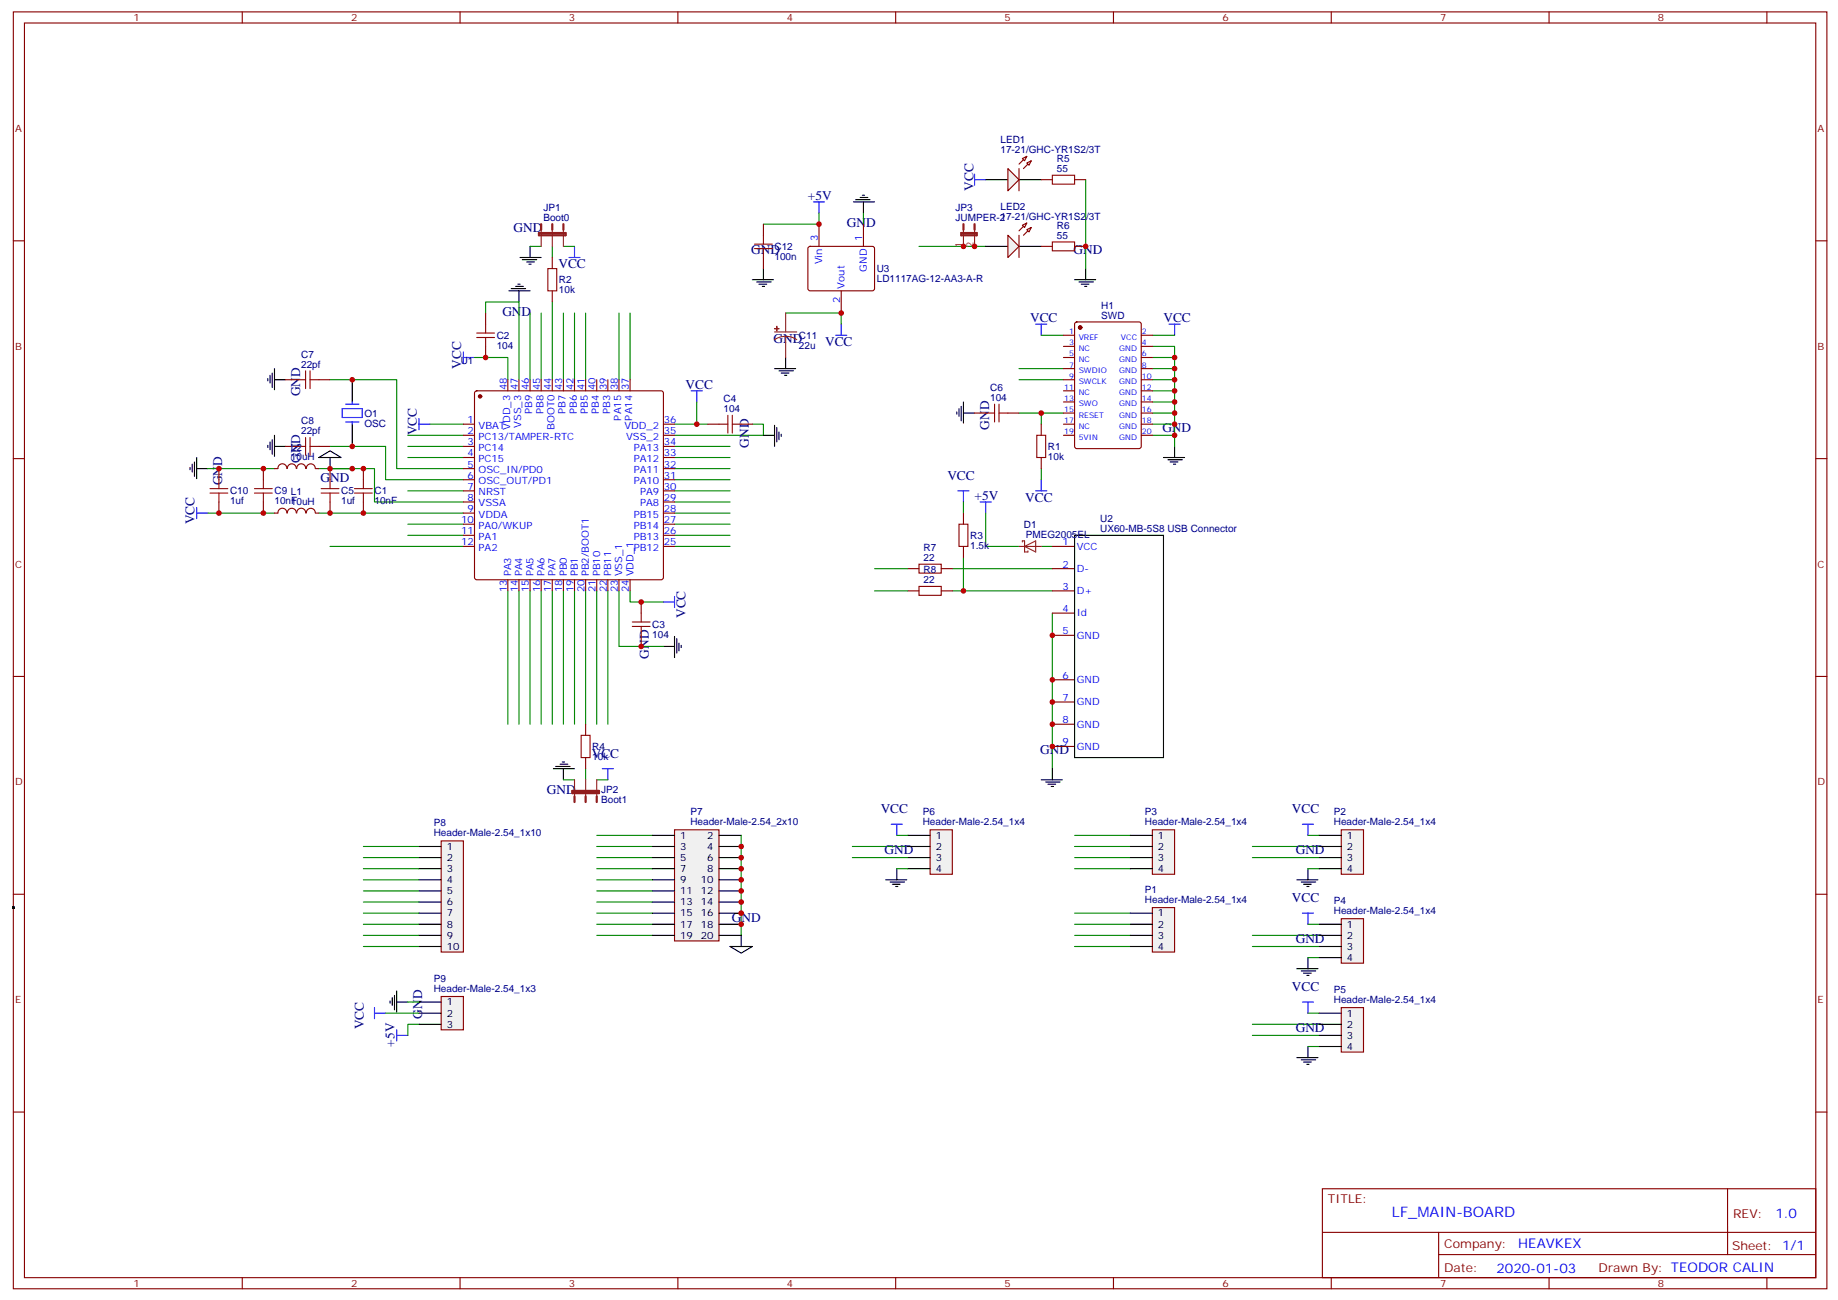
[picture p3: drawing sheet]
<svg xmlns="http://www.w3.org/2000/svg" width="583mm" height="413mm" viewBox="0 0 583 413" stroke-linecap="round" stroke-linejoin="round" font-family="sans-serif">
<g fill="none" stroke="#870000" stroke-width=".35">
<path d="M4.2 3.8h575.8v405.3h-575.8zM7.8 7.3h568.6v398.3h-568.6zM76.9 3.8v3.5M146 3.8v3.5M215.2 3.8v3.5M284.3 3.8v3.5M353.5 3.8v3.5M422.6 3.8v3.5M491.8 3.8v3.5M560.9 3.8v3.5M4.2 76.4h3.6M576.4 76.4h3.6"/>
<path d="M154.2 99.4v3.5M175.3 81.7v3.6M175.3 92.3v3.5M154.2 110v3.5M337.6 106.4h3.5M337.6 110h3.5M337.6 113.5h3.5M337.6 117h3.5M341.4 102.4l.4-.2h19.8l.6 .4 .1 39.1-.5 .7h-20l-.6-.4-.1-39.1zM362.3 106.4h3.5M362.3 110h3.5M362.3 113.5h3.5"/>
<path d="M362.3 117h3.5M90.7 120.5h3.5M101.2 120.5h3.6M147.1 134.7h3.5M147.1 138.2h3.5M150.9 124.3l.4-.2h58.6l.5 .2 .2 .5v58.5l-.2 .5-.5 .2h-58.6l-.5-.2-.2-.5v-58.5zM161.2 120.5v3.6M164.7 120.5v3.6M168.3 120.5v3.6M171.8 120.5v3.6M175.3 120.5v3.6M178.9 120.5v3.6"/>
<path d="M182.4 120.5v3.6M185.9 120.5v3.6M189.4 120.5v3.6M193 120.5v3.6M196.5 120.5v3.6M200 120.5v3.6M210.6 134.7h3.5M210.6 138.2h3.5M224.7 134.7h3.5M235.3 134.7h3.5M309.4 131.1h3.5M320 131.1h3.5"/>
<path d="M330.6 134.7v3.5M337.6 134.7h3.5M337.6 138.2h3.5M337.6 131.1h3.5M337.6 120.5h3.5M337.6 124.1h3.5M337.6 127.6h3.5M362.3 134.7h3.5M362.3 138.2h3.5M362.3 131.1h3.5M362.3 120.5h3.5M362.3 124.1h3.5"/>
<path d="M362.3 127.6h3.5M4.2 145.6h3.6M90.7 141.7h3.5M101.2 141.7h3.6M104.8 148.8v3.5M104.8 159.3v3.6M115.4 148.8v3.5M115.4 159.3v3.6M147.1 141.7h3.5M147.1 145.2h3.5M147.1 148.8h3.5M147.1 152.3h3.5"/>
<path d="M147.1 155.8h3.5M147.1 159.3h3.5M210.6 141.7h3.5M210.6 145.2h3.5M210.6 148.8h3.5M210.6 152.3h3.5M210.6 155.8h3.5M210.6 159.3h3.5M330.6 145.2v3.6M576.4 145.6h3.6M147.1 162.9h3.5M147.1 166.4h3.5"/>
<path d="M147.1 169.9h3.5M147.1 173.5h3.5M210.6 162.9h3.5M210.6 166.4h3.5M210.6 169.9h3.5M210.6 173.5h3.5M334.1 173.5h7M161.2 184v3.6M164.7 184v3.6M168.3 184v3.6M171.8 184v3.6M175.3 184v3.6"/>
<path d="M178.9 184v3.6M182.4 184v3.6M185.9 184v3.6M189.4 184v3.6M193 184v3.6M196.5 184v3.6M200 184v3.6M203.6 191.1v3.5M334.1 180.5h7M334.1 187.6h7M334.1 194.6h7M4.2 214.7h3.6"/>
<path d="M203.6 201.7v3.5M334.1 201.7h7M334.1 215.8h7M576.4 214.7h3.6M334.1 222.8h7M334.1 229.9h7M334.1 237h7M4.2 283.9h3.6M576.4 283.9h3.6M4.2 353h3.6M576.4 353h3.6M419.8 377.4h156.6v28.2h-156.6z"/>
<path d="M548.4 377.4v20.9M419.8 391.2h156.5M456.7 398.3h119.6M456.7 391.2v14.1M76.9 405.6v3.5M146 405.6v3.5M215.2 405.6v3.5M284.3 405.6v3.5M353.5 405.6v3.5M422.6 405.6v3.5M491.8 405.6v3.5M560.9 405.6v3.5"/>
</g>
<g fill="none" stroke="#00f" stroke-width=".35">
<path d="M309.4 57h3.5M309.4 55.3v3.5M182.4 78.2v3.5M258.2 64.1h3.6M260 64.1v3.5M180.6 81.7h3.5M147.1 113.5h3.5M147.1 111.7v3.6M265.3 106.4h3.5M267.1 102.9v3.5M328.8 102.9h3.5M330.6 102.9v3.5"/>
<path d="M371.1 102.9h3.5M372.9 102.9v3.5M108.7 129.7h6.3v2.8h-6.3zM109.7 128.3h4.2M109.7 133.9h4.2M111.8 127.6v.7M111.8 133.9v.8M133 134.7h3.5M133 132.9v3.5M219.4 124.1h3.6M221.2 124.1v3.5M304.1 155.8h3.5"/>
<path d="M305.9 155.8v3.5M311.1 159.3h3.6M312.9 159.3v3.6M328.8 155.8h3.5M330.6 152.3v3.5M62.4 162.9h3.6M62.4 161.1v3.5M210.6 191.1h3.5M214.1 189.3v3.6M191.2 244h3.5M193 244v3.5M282.9 261.7h3.6"/>
<path d="M284.7 261.7v3.5M413.5 261.7h3.5M415.2 261.7v3.5M413.5 289.9h3.5M415.2 289.9v3.5M118.9 319.9v3.5M413.5 318.1h3.5M415.2 318.1v3.5M118.9 321.6h3.5M125.9 328.7h3.6M125.9 326.9v3.5"/>
</g>
<g fill="none" stroke="#008700" stroke-width=".35">
<path d="M344.7 57v28.3M168.3 78.2h3.5M175.3 78.2v3.5M178.9 78.2h3.5M260 67.6v3.6h-17.6M274.1 67.6v3.6M291.7 78.2h21.2M154.2 99.4v-3.6h10.5v24.7M168.3 99.4v21.1M171.8 99.4v21.1M175.3 95.8v24.7M178.9 99.4v21.1"/>
<path d="M182.4 99.4v21.1M185.9 99.4v21.1M196.5 99.4v21.1M200 99.4v21.1M249.4 99.4h17.7v3.5M150.6 113.5h10.6v7M323.5 117h14.1M330.6 106.4h7M365.8 110h7.1v31.7M365.8 117h7.1M365.8 106.4h7.1M365.8 113.5h7.1"/>
<path d="M104.8 120.5h21.1v28.3h21.2M129.5 138.2h17.6M136.5 134.7h10.6M221.2 127.6v7.1h-7.1M221.2 134.7h3.5M238.8 134.7h3.6v3.5h-28.3M323.5 131.1h14.1M323.5 120.5h14.1M330.6 131.1v3.6M365.8 134.7h7.1M365.8 120.5h7.1M365.8 124.1h7.1"/>
<path d="M365.8 127.6h7.1M365.8 131.1h7.1M365.8 138.2h7.1M66 148.8h21.1M101.2 148.8h10.6M104.8 141.7h17.6v10.6h24.7M104.8 148.8h14.1v10.5h28.2M129.5 145.2h17.6M129.5 141.7h17.6M129.5 155.8h17.6M214.1 141.7h17.7M214.1 155.8h17.7"/>
<path d="M214.1 152.3h17.7M214.1 145.2h17.7M214.1 148.8h17.7M214.1 159.3h17.7M305.9 159.3v3.6M330.6 148.8v3.5M66 162.9h21.1M101.2 162.9h45.9M104.8 173.5h42.3M129.5 166.4h17.6M129.5 169.9h17.6M214.1 166.4h17.7"/>
<path d="M214.1 169.9h17.7M214.1 173.5h17.7M214.1 162.9h17.7M305.9 177v10.6M312.9 162.9v10.6h10.6M330.6 173.5h3.5M161.2 187.6v42.3M164.7 187.6v42.3M168.3 187.6v42.3M171.8 187.6v42.3M175.3 187.6v42.3M178.9 187.6v42.3"/>
<path d="M182.4 187.6v42.3M185.9 187.6v42.3M189.4 187.6v42.3M193 187.6v42.3M196.5 187.6v17.6h14.1M200 187.6v3.5h10.6M277.6 180.5h10.6M277.6 187.6h10.6M302.3 180.5h31.8M302.3 187.6h31.8M334.1 194.6v49.4M178.9 247.5h3.5"/>
<path d="M185.9 244v3.5M189.4 247.5h3.6M115.4 275.8h17.6M115.4 268.7h17.6M115.4 272.2h17.6M115.4 279.3h17.6M189.4 268.7h17.7M189.4 265.2h17.7M189.4 275.8h17.7M189.4 272.2h17.7M189.4 279.3h17.7M235.3 265.2v31.7"/>
<path d="M270.6 268.7h17.6M270.6 272.2h17.6M284.7 265.2h3.5M284.7 275.8h3.5M341.1 268.7h17.7M341.1 265.2h17.7M341.1 275.8h17.7M341.1 272.2h17.7M397.6 268.7h21.1M397.6 272.2h21.1M415.2 265.2h3.5M415.2 275.8h3.5"/>
<path d="M115.4 296.9h17.6M115.4 293.4h17.6M115.4 289.9h17.6M115.4 282.8h17.6M115.4 286.3h17.6M189.4 296.9h17.7M189.4 293.4h17.7M189.4 289.9h17.7M189.4 282.8h17.7M189.4 286.3h17.7M341.1 296.9h17.7M341.1 293.4h17.7"/>
<path d="M341.1 289.9h17.7M397.6 296.9h21.1M415.2 293.4h3.5M115.4 300.5h17.6M129.5 318.1h3.5M341.1 300.5h17.7M397.6 300.5h21.1M415.2 304h3.5M122.4 321.6h10.6M133 325.2h-3.5v3.5M397.6 325.2h21.1M397.6 328.7h21.1"/>
<path d="M415.2 332.2h3.5M415.2 321.6h3.5"/>
</g>
<g fill="none" stroke="#000" stroke-width=".35">
<path d="M168.3 78.2v3.5M270.9 64.1h6.7M271.6 63.4h4.6M273 62.7h2.5M273.8 62h.7M274.1 64.1v3.5M161.6 92.3h6.7M162.3 91.6h4.6M163.7 90.9h2.5M164.4 90.2h.7M164.7 92.3v3.5M165.1 81.7h6.7"/>
<path d="M165.8 82.4h4.6M167.2 83.1h2.5M167.9 83.9h.7M238.8 88.8h6.7M240.2 89.5h4.6M240.9 90.2h2.5M242 90.9h.7M242.4 85.3v3.5M341.1 88.8h6.7M342.5 89.5h4.6M343.3 90.2h2.4M344.3 90.9h.7"/>
<path d="M344.7 85.3v3.5M85.7 119.1v2.5M86.4 118.4v4.6M87.1 117v6.7M245.9 117h6.7M247.3 117.7h4.6M248 118.4h2.5M249.1 119.1h.7M249.4 113.5v3.5M85 120.2v.7M86.4 139.6v4.6M87.1 120.5h3.6"/>
<path d="M87.1 138.2v6.7M111.8 120.5v7.1M111.8 134.7v7M242.4 138.2h3.5M245.9 135v6.7M246.6 135.7v4.6M247.3 137.1v2.5M248 137.8v.7M303.7 130.8v.7M304.4 129.7v2.5M305.2 129v4.6M305.9 131.1h3.5"/>
<path d="M305.9 127.6v6.7M60.3 148.4v.7M61 147.4v2.4M61.7 146.6v4.6M62.4 148.8h3.6M62.4 145.2v6.7M85 141.4v.7M85.7 140.3v2.5M87.1 141.7h3.6M101.2 145.2l3.6-2.1 3.5 2.1zM104.8 145.2v3.6M369.4 145.2h6.7"/>
<path d="M370.8 145.9h4.6M371.5 146.6h2.4M372.5 147.4h.7M372.9 141.7v3.5M341.1 169.9h28.3v70.6h-28.3zM210.6 205.2h3.5M214.1 202v6.7M214.8 202.7v4.6M215.5 204.2v2.4M216.3 204.9v.7M175.7 244h6.7M176.4 243.3h4.6"/>
<path d="M177.8 242.6h2.5M178.5 241.9h.7M178.9 244v3.5M330.6 247.5h6.7M332 248.2h4.5M332.7 249h2.4M333.7 249.7h.7M334.1 244v3.5M281.2 279.3h6.7M282.6 280h4.6M284.7 275.8v3.5M411.7 279.3h6.7"/>
<path d="M413.1 280h4.6M415.2 275.8v3.5M235.3 296.9v3.6M283.3 280.7h2.5M284.3 281.4h.7M413.8 280.7h2.5M414.9 281.4h.7M123.8 317.7v.8M124.5 316.7v2.5M125.2 316v4.6M125.9 318.1h3.6M125.9 314.6v6.7"/>
<path d="M231.8 300.5h7l-3.5 2.1zM411.7 307.5h6.7M413.1 308.2h4.6M413.8 308.9h2.5M414.9 309.6h.7M415.2 304v3.5M411.7 335.7h6.7M413.1 336.4h4.6M413.8 337.1h2.5M414.9 337.9h.7M415.2 332.2v3.5"/>
</g>
<g fill="#870000" stroke="#870000" stroke-width=".35">
<circle cx="152.4" cy="125.8" r=".53"/>
<circle cx="342.9" cy="104" r=".53"/>
</g>
<g fill="none" stroke="#a10000" stroke-width=".35">
<path d="M173.9 85.3h2.8v7h-2.8zM97 117.7v5.7M98.4 117.7v5.7M151.3 107.1h5.7M151.3 105.7h5.7M154.2 102.9v2.8M154.2 107.1v2.9M94.2 120.5h2.8M97 138.9v5.6M98.4 120.5h2.8M98.4 138.9v5.6M228.2 134.7h2.9"/>
<path d="M231.1 131.8v5.7M232.5 134.7h2.8M232.5 131.8v5.7M312.9 131.1h2.8M315.7 128.3v5.6M317.1 128.3v5.6M317.1 131.1h2.9M329.1 138.2h2.9v7h-2.9zM94.2 141.7h2.8M98.4 141.7h2.8M102 156.5h5.6M102 155.1h5.6"/>
<path d="M104.8 152.3v2.8M104.8 156.5v2.8M112.5 156.5h5.7M112.5 155.1h5.7M115.4 152.3v2.8M115.4 156.5v2.8M200.7 198.9h5.7M200.7 197.4h5.7M203.6 194.6v2.8M203.6 198.9v2.8"/>
</g>
<path d="M365.8 288.1h7.1v14.1h-7.1z" fill="#f0f0f0" stroke="#870000" stroke-width=".35"/>
<path d="M358.8 289.9h7M358.8 293.4h7M358.8 296.9h7M358.8 300.5h7" fill="none" stroke="#000" stroke-width=".35"/>
<path d="M425.8 263.4h7.1v14.1h-7.1z" fill="#f0f0f0" stroke="#870000" stroke-width=".35"/>
<path d="M418.7 265.2h7.1M418.7 268.7h7.1M418.7 272.2h7.1M418.7 275.8h7.1" fill="none" stroke="#000" stroke-width=".35"/>
<path d="M365.8 263.4h7.1v14.1h-7.1z" fill="#f0f0f0" stroke="#870000" stroke-width=".35"/>
<path d="M358.8 265.2h7M358.8 268.7h7M358.8 272.2h7M358.8 275.8h7" fill="none" stroke="#000" stroke-width=".35"/>
<path d="M425.8 291.6h7.1v14.2h-7.1z" fill="#f0f0f0" stroke="#870000" stroke-width=".35"/>
<path d="M418.7 293.4h7.1M418.7 296.9h7.1M418.7 300.5h7.1M418.7 304h7.1" fill="none" stroke="#000" stroke-width=".35"/>
<path d="M425.8 319.9h7.1v14.1h-7.1z" fill="#f0f0f0" stroke="#870000" stroke-width=".35"/>
<path d="M418.7 321.6h7.1M418.7 325.2h7.1M418.7 328.7h7.1M418.7 332.2h7.1" fill="none" stroke="#000" stroke-width=".35"/>
<path d="M295.3 263.4h7v14.1h-7z" fill="#f0f0f0" stroke="#870000" stroke-width=".35"/>
<path d="M288.2 265.2h7.1M288.2 268.7h7.1M288.2 272.2h7.1M288.2 275.8h7.1" fill="none" stroke="#000" stroke-width=".35"/>
<path d="M304.4 166.4h2.9v7.1h-2.9z" fill="none" stroke="#a10000" stroke-width=".35"/>
<path d="M305.9 162.9v3.5M305.9 173.5v3.5" fill="none" stroke="#870000" stroke-width=".35"/>
<path d="M214.1 263.4h14.1v35.3h-14.1z" fill="#f0f0f0" stroke="#870000" stroke-width=".35"/>
<g fill="none" stroke="#000" stroke-width=".35">
<path d="M207.1 265.2h7M207.1 268.7h7M207.1 272.2h7M207.1 275.8h7M207.1 279.3h7M228.2 265.2h7.1M228.2 268.7h7.1M228.2 272.2h7.1M228.2 275.8h7.1M228.2 279.3h7.1M207.1 282.8h7M207.1 286.3h7"/>
<path d="M207.1 289.9h7M207.1 293.4h7M207.1 296.9h7M228.2 282.8h7.1M228.2 286.3h7.1M228.2 289.9h7.1M228.2 293.4h7.1M228.2 296.9h7.1"/>
</g>
<g fill="none" stroke="#870000" stroke-width=".35">
<path d="M69.5 148.8v3.5M69.5 159.3v3.6M83.6 148.8v3.5M83.6 159.3v3.6M87.1 148.8h1.1M88.2 148.7a1.41 1.41 0 0 1 1.4-1.5 1.41 1.41 0 0 1 1.4 1.5M91.2 148.7a1.41 1.41 0 0 1 1.4-1.5 1.41 1.41 0 0 1 1.4 1.5M94.2 148.7a1.41 1.41 0 0 1 1.4-1.5 1.41 1.41 0 0 1 1.4 1.5M97.3 148.7a1.41 1.41 0 0 1 1.4-1.5 1.41 1.41 0 0 1 1.4 1.5M100.2 148.8h1M87.1 162.9h1.1M88.2 162.9a1.41 1.41 0 0 1 1.4-1.6 1.41 1.41 0 0 1 1.4 1.6"/>
<path d="M91.2 162.9a1.41 1.41 0 0 1 1.4-1.5 1.41 1.41 0 0 1 1.4 1.5M94.2 162.9a1.41 1.41 0 0 1 1.4-1.6 1.41 1.41 0 0 1 1.4 1.6M97.3 162.9a1.41 1.41 0 0 1 1.4-1.5 1.41 1.41 0 0 1 1.4 1.5M100.2 162.9h1M185.9 229.9v3.5M185.9 240.5v3.5"/>
</g>
<path d="M66.7 156.5h5.6M66.7 155.1h5.6M69.5 152.3v2.8M69.5 156.5v2.8M80.8 156.5h5.6M80.8 155.1h5.6M83.6 152.3v2.8M83.6 156.5v2.8M184.5 233.4h2.8v7.1h-2.8z" fill="none" stroke="#a10000" stroke-width=".35"/>
<path d="M171.8 72.9v5.3M175.3 72.9v5.3M178.9 72.9v5.3M182.4 247.5v5.3M185.9 247.5v5.3M189.4 247.5v5.3" fill="none" stroke="#8c2424" stroke-width=".35"/>
<path d="M171.1 74h8.5v.7h-8.5zM171.8 71.2v1.7M175.3 71.2v1.7M178.9 71.2v1.7M181.7 251.1h8.4v.7h-8.4zM182.4 252.8v1.8M185.9 252.8v1.8M189.4 252.8v1.8" fill="none" stroke="#8c2424" stroke-width=".71"/>
<path d="M140.1 266.9h7v35.3h-7z" fill="#f0f0f0" stroke="#870000" stroke-width=".35"/>
<path d="M133 268.7h7.1M133 272.2h7.1M133 275.8h7.1M133 279.3h7.1M133 282.8h7.1M133 286.3h7.1M133 289.9h7.1M133 293.4h7.1M133 296.9h7.1M133 300.5h7.1" fill="none" stroke="#000" stroke-width=".35"/>
<path d="M140.1 316.3h7v10.6h-7z" fill="#f0f0f0" stroke="#870000" stroke-width=".35"/>
<path d="M312.9 57h7.1M323.5 57h7.1M133 318.1h7.1M133 325.2h7.1M133 321.6h7.1" fill="none" stroke="#000" stroke-width=".35"/>
<path d="M249.4 99.4v6M245.9 105.4h7M249.4 106.8l1.9 .2 1.6 .8M249.4 106.8l-1.8 .2-1.7 .8M249.4 106.8v6.7M323.5 173.5h7.1M324.6 172v-.3h.7v3.5h1v-.3M325.3 173.5l3.5-1.8v3.5z" fill="none" stroke="#8c2424" stroke-width=".35"/>
<path d="M242.4 71.2v3.5M256.7 78.4l.5-.2 20 .1 .4 .6v13l-.7 .4h-20l-.4-.7v-12.7zM260 71.2v7M274.1 71.2v7M242.4 81.7v3.6M267.1 92.3v7.1" fill="none" stroke="#870000" stroke-width=".35"/>
<g fill="#8c2424" stroke="#8c2424" stroke-width=".35">
<path d="M245.9 104.3l1.4 .1z"/>
<path d="M246.6 103.6v1.4z"/>
</g>
<path d="M239.5 78.9h5.7M239.5 77.5h5.7M242.4 74.7v2.8M242.4 78.9v2.8" fill="none" stroke="#a10000" stroke-width=".35"/>
<path d="M320 53.5l3.5 3.5-3.5 3.6z" fill="#f0f0f0" stroke="#870000" stroke-width=".35"/>
<path d="M326 49.6l-2.5 2.5M327.4 51l-2.5 2.5" fill="none" stroke="#870000" stroke-width=".35"/>
<g fill="#f0f0f0" stroke="#870000" stroke-width=".35">
<path d="M326 51.8l1.4-.8-.7 1.5z"/>
<path d="M324.6 50.3l1.4-.7-.7 1.4z"/>
</g>
<path d="M323.5 53.5v7.1" fill="none" stroke="#870000" stroke-width=".35"/>
<path d="M312.9 78.2h7.1M323.5 78.2h7.1" fill="none" stroke="#000" stroke-width=".35"/>
<path d="M320 74.7l3.5 3.5-3.5 3.5z" fill="#f0f0f0" stroke="#870000" stroke-width=".35"/>
<path d="M326 70.8l-2.5 2.5M327.4 72.2l-2.5 2.5" fill="none" stroke="#870000" stroke-width=".35"/>
<g fill="#f0f0f0" stroke="#870000" stroke-width=".35">
<path d="M326 72.9l1.4-.7-.7 1.4z"/>
<path d="M324.6 71.5l1.4-.7-.7 1.4z"/>
</g>
<path d="M330.6 57h3.5M341.1 57h3.6M323.5 74.7v7M330.6 78.2h3.5M341.1 78.2h3.6M288.2 180.5h3.5M288.2 187.6h3.5M298.8 180.5h3.5M298.8 187.6h3.5" fill="none" stroke="#870000" stroke-width=".35"/>
<path d="M334.1 55.6h7v2.9h-7zM334.1 76.8h7v2.8h-7zM291.7 179.1h7.1v2.8h-7.1zM291.7 186.2h7.1v2.8h-7.1z" fill="none" stroke="#a10000" stroke-width=".35"/>
<path d="M305.9 72.9v5.3M309.4 72.9v5.3" fill="none" stroke="#8c2424" stroke-width=".35"/>
<path d="M305.2 74h4.9v.7h-4.9zM305.9 71.2v1.7M309.4 71.2v1.7" fill="none" stroke="#8c2424" stroke-width=".71"/>
<g fill="#c00">
<circle cx="115.4" cy="162.9" r=".88"/>
<circle cx="115.4" cy="148.8" r=".88"/>
<circle cx="154.2" cy="113.5" r=".88"/>
<circle cx="203.6" cy="205.2" r=".88"/>
<circle cx="203.6" cy="191.1" r=".88"/>
<circle cx="221.2" cy="134.7" r=".88"/>
<circle cx="104.8" cy="162.9" r=".88"/>
<circle cx="104.8" cy="148.8" r=".88"/>
<circle cx="330.6" cy="131.1" r=".88"/>
<circle cx="372.9" cy="113.5" r=".88"/>
<circle cx="372.9" cy="117" r=".88"/>
<circle cx="372.9" cy="120.5" r=".88"/>
<circle cx="372.9" cy="124.1" r=".88"/>
<circle cx="372.9" cy="127.6" r=".88"/>
<circle cx="372.9" cy="131.1" r=".88"/>
<circle cx="372.9" cy="134.7" r=".88"/>
<circle cx="372.9" cy="138.2" r=".88"/>
<circle cx="111.8" cy="120.5" r=".88"/>
<circle cx="111.8" cy="141.7" r=".88"/>
<circle cx="334.1" cy="201.7" r=".88"/>
<circle cx="334.1" cy="215.8" r=".88"/>
<circle cx="334.1" cy="222.8" r=".88"/>
<circle cx="334.1" cy="229.9" r=".88"/>
<circle cx="334.1" cy="237" r=".88"/>
<circle cx="235.3" cy="268.7" r=".88"/>
<circle cx="235.3" cy="272.2" r=".88"/>
<circle cx="235.3" cy="275.8" r=".88"/>
<circle cx="235.3" cy="279.3" r=".88"/>
<circle cx="235.3" cy="282.8" r=".88"/>
<circle cx="235.3" cy="286.3" r=".88"/>
<circle cx="235.3" cy="289.9" r=".88"/>
<circle cx="235.3" cy="293.4" r=".88"/>
<circle cx="111.8" cy="148.8" r=".88"/>
<circle cx="83.6" cy="162.9" r=".88"/>
<circle cx="69.5" cy="162.9" r=".88"/>
<circle cx="83.6" cy="148.8" r=".88"/>
<circle cx="69.5" cy="148.8" r=".88"/>
<circle cx="267.1" cy="99.4" r=".88"/>
<circle cx="260" cy="71.2" r=".88"/>
<circle cx="344.7" cy="78.2" r=".88"/>
<circle cx="305.9" cy="78.2" r=".88"/>
<circle cx="309.4" cy="78.2" r=".88"/>
<circle cx="305.9" cy="187.6" r=".88"/>
</g>
<circle cx="4.2" cy="288.1" r=".35" fill="#000"/>
<text font-size="4.6" fill="#00f" x="441.9" y="386.4">LF_MAIN-BOARD</text>
<g font-size="4.2" fill="#000080">
<text x="256.5" y="63.4">+5V</text>
<text x="309" y="60.6" transform="rotate(-90 309 60.6)">VCC</text>
<text x="163" y="73.6">GND</text>
<text x="268.8" y="72.2">GND</text>
<text x="238.5" y="80.7">GND</text>
<text x="340.8" y="80.7">GND</text>
<text x="177.3" y="85.1">VCC</text>
<text x="159.5" y="100.4">GND</text>
<text x="327" y="102.2">VCC</text>
<text x="369.4" y="102.2">VCC</text>
<text x="245.5" y="108.9">GND</text>
<text x="261.9" y="110">VCC</text>
<text x="146.4" y="117" transform="rotate(-90 146.4 117)">VCC</text>
<text x="95.2" y="125.8" transform="rotate(-90 95.2 125.8)">GND</text>
<text x="217.7" y="123.4">VCC</text>
<text x="314" y="136.4" transform="rotate(-90 314 136.4)">GND</text>
<text x="369" y="137.1">GND</text>
<text x="132.3" y="138.2" transform="rotate(-90 132.3 138.2)">VCC</text>
<text x="237.8" y="142.1" transform="rotate(-90 237.8 142.1)">GND</text>
<text x="95.2" y="147" transform="rotate(-90 95.2 147)">GND</text>
<text x="70.6" y="154" transform="rotate(-90 70.6 154)">GND</text>
<text x="101.8" y="153">GND</text>
<text x="300.8" y="152.3">VCC</text>
<text x="309.4" y="158.6">+5V</text>
<text x="325.4" y="159.3">VCC</text>
<text x="61.7" y="166.4" transform="rotate(-90 61.7 166.4)">VCC</text>
<text x="217.6" y="196.2" transform="rotate(-90 217.6 196.2)">VCC</text>
<text x="206" y="209.1" transform="rotate(-90 206 209.1)">GND</text>
<text x="330.2" y="239.4">GND</text>
<text x="187.9" y="240.7">VCC</text>
<text x="173.6" y="252.1">GND</text>
<text x="279.6" y="258.1">VCC</text>
<text x="410.1" y="258.1">VCC</text>
<text x="280.8" y="271.2">GND</text>
<text x="411.3" y="271.2">GND</text>
<text x="410.1" y="286.4">VCC</text>
<text x="232.3" y="292.7">GND</text>
<text x="411.3" y="299.4">GND</text>
<text x="410.1" y="314.6">VCC</text>
<text x="134.1" y="323.4" transform="rotate(-90 134.1 323.4)">GND</text>
<text x="115.6" y="326.7" transform="rotate(-90 115.6 326.7)">VCC</text>
<text x="411.3" y="327.6">GND</text>
<text x="125.2" y="332.2" transform="rotate(-90 125.2 332.2)">+5V</text>
</g>
<g font-size="4.2" fill="#00f">
<text x="563.6" y="386.6">1.0</text>
<text x="482" y="396.2">HEAVKEX</text>
<text x="475.1" y="404">2020-01-03</text>
</g>
<g font-size="3.9" fill="#800">
<text x="421.6" y="382">TITLE:</text>
<text x="550.2" y="386.6">REV:</text>
<text x="458.5" y="396.2">Company:</text>
<text x="549.8" y="396.8">Sheet: 1/1</text>
<text x="458.5" y="403.8">Date:</text>
<text x="507.5" y="403.9">Drawn By: TEODOR CALIN</text>
</g>
<g font-size="3.2" fill="#800">
<text x="42.3" y="6.8">1</text>
<text x="111.5" y="6.8">2</text>
<text x="180.6" y="6.8">3</text>
<text x="249.8" y="6.8">4</text>
<text x="318.9" y="6.8">5</text>
<text x="388.1" y="6.8">6</text>
<text x="457.2" y="6.8">7</text>
<text x="526.3" y="6.8">8</text>
<text x="4.8" y="41.9">A</text>
<text x="577" y="41.9">A</text>
<text x="4.8" y="111">B</text>
<text x="577" y="111">B</text>
<text x="4.8" y="180.2">C</text>
<text x="577" y="180.2">C</text>
<text x="4.8" y="249.3">D</text>
<text x="577" y="249.3">D</text>
<text x="4.8" y="318.5">E</text>
<text x="577" y="318.5">E</text>
<text x="42.3" y="408.6">1</text>
<text x="111.5" y="408.6">2</text>
<text x="180.6" y="408.6">3</text>
<text x="249.8" y="408.6">4</text>
<text x="318.9" y="408.6">5</text>
<text x="388.1" y="408.6">6</text>
<text x="457.2" y="408.6">7</text>
<text x="526.3" y="408.6">8</text>
</g>
<g font-size="3.2" fill="#000080">
<text x="317.6" y="45.5">LED1</text>
<text x="317.6" y="48.6">17-21/GHC-YR1S2/3T</text>
<text x="335.5" y="51.4">R5</text>
<text x="335.5" y="54.6">55</text>
<text x="172.5" y="70.1">Boot0</text>
<text x="172.5" y="67">JP1</text>
<text x="303.3" y="70.1">JUMPER-2</text>
<text x="303.3" y="67">JP3</text>
<text x="317.6" y="69.7">17-21/GHC-YR1S2/3T</text>
<text x="317.6" y="66.6">LED2</text>
<text x="335.5" y="75.7">55</text>
<text x="335.5" y="72.6">R6</text>
<text x="245.9" y="82.5">100n</text>
<text x="245.9" y="79.4">C12</text>
<text x="177.4" y="89.9">R2</text>
<text x="278.3" y="89.5">LD1117AG-12-AA3-A-R</text>
<text x="278.3" y="86.4">U3</text>
<text x="177.4" y="93.1">10k</text>
<text x="349.6" y="101.1">SWD</text>
<text x="349.6" y="98">H1</text>
<text x="157.7" y="107.6">C2</text>
<text x="253.6" y="107.6">C11</text>
<text x="95.6" y="113.5">C7</text>
<text x="157.7" y="110.7">104</text>
<text x="253.6" y="110.7">22u</text>
<text x="95.6" y="116.7">22pf</text>
<text x="146.3" y="115.5">U1</text>
<text x="314.3" y="124.1">C6</text>
<text x="229.7" y="130.8">104</text>
<text x="229.7" y="127.6">C4</text>
<text x="314.3" y="127.2">104</text>
<text x="95.6" y="137.8">22pf</text>
<text x="95.6" y="134.7">C8</text>
<text x="115.7" y="135.4">OSC</text>
<text x="115.7" y="132.3">O1</text>
<text x="92.4" y="143">L2</text>
<text x="332.7" y="142.9">R1</text>
<text x="92.4" y="146.2">10uH</text>
<text x="332.7" y="146">10k</text>
<text x="73" y="160.1">1uf</text>
<text x="73" y="157">C10</text>
<text x="87.1" y="160.1">10nF</text>
<text x="87.1" y="157">C9 L1</text>
<text x="92.4" y="160.3">10uH</text>
<text x="108.3" y="160.1">1uf</text>
<text x="108.3" y="157">C5</text>
<text x="118.9" y="160.1">10nF</text>
<text x="118.9" y="157">C1</text>
<text x="325.1" y="167.5">D1</text>
<text x="349.3" y="165.7">U2</text>
<text x="308" y="171.1">R3</text>
<text x="325.7" y="170.6">PMEG2005EL</text>
<text x="349.3" y="168.8">UX60-MB-5S8 USB Connector</text>
<text x="293.2" y="178">22</text>
<text x="293.2" y="174.9">R7</text>
<text x="308" y="174.2">1.5k</text>
<text x="293.2" y="185.1">22</text>
<text x="293.2" y="182">R8</text>
<text x="207.1" y="202.4">104</text>
<text x="207.1" y="199.3">C3</text>
<text x="188" y="238.1">R4</text>
<text x="188" y="241.2">10k</text>
<text x="190.9" y="251.9">JP2</text>
<text x="190.9" y="255">Boot1</text>
<text x="137.7" y="262.3">P8</text>
<text x="219.2" y="261.9">Header-Male-2.54_2x10</text>
<text x="219.2" y="258.8">P7</text>
<text x="292.9" y="261.9">Header-Male-2.54_1x4</text>
<text x="292.9" y="258.8">P6</text>
<text x="363.5" y="261.9">Header-Male-2.54_1x4</text>
<text x="363.5" y="258.8">P3</text>
<text x="423.4" y="261.9">Header-Male-2.54_1x4</text>
<text x="423.4" y="258.8">P2</text>
<text x="137.7" y="265.4">Header-Male-2.54_1x10</text>
<text x="363.5" y="286.6">Header-Male-2.54_1x4</text>
<text x="363.5" y="283.5">P1</text>
<text x="423.4" y="287">P4</text>
<text x="423.4" y="290.1">Header-Male-2.54_1x4</text>
<text x="137.7" y="311.7">P9</text>
<text x="137.7" y="314.8">Header-Male-2.54_1x3</text>
<text x="423.4" y="315.2">P5</text>
<text x="423.4" y="318.4">Header-Male-2.54_1x4</text>
</g>
<g font-size="3.2" fill="#00f">
<text x="259.6" y="76.4" transform="rotate(-90 259.6 76.4)">3</text>
<text x="273.8" y="76.4" transform="rotate(-90 273.8 76.4)">1</text>
<text x="261.1" y="84" transform="rotate(-90 261.1 84)">Vin</text>
<text x="275.2" y="86.2" transform="rotate(-90 275.2 86.2)">GND</text>
<text x="268.1" y="91.6" transform="rotate(-90 268.1 91.6)">Vout</text>
<text x="266.7" y="96.1" transform="rotate(-90 266.7 96.1)">2</text>
<text x="160.9" y="123.9" transform="rotate(-90 160.9 123.9)">48</text>
<text x="164.4" y="123.9" transform="rotate(-90 164.4 123.9)">47</text>
<text x="167.9" y="123.9" transform="rotate(-90 167.9 123.9)">46</text>
<text x="171.4" y="123.9" transform="rotate(-90 171.4 123.9)">45</text>
<text x="175" y="123.9" transform="rotate(-90 175 123.9)">44</text>
<text x="178.5" y="123.9" transform="rotate(-90 178.5 123.9)">43</text>
<text x="182" y="123.9" transform="rotate(-90 182 123.9)">42</text>
<text x="185.6" y="123.9" transform="rotate(-90 185.6 123.9)">41</text>
<text x="189.1" y="123.9" transform="rotate(-90 189.1 123.9)">40</text>
<text x="192.6" y="123.9" transform="rotate(-90 192.6 123.9)">39</text>
<text x="196.1" y="123.9" transform="rotate(-90 196.1 123.9)">38</text>
<text x="199.7" y="123.9" transform="rotate(-90 199.7 123.9)">37</text>
<text x="169" y="131.5" transform="rotate(-90 169 131.5)">PB9</text>
<text x="172.5" y="131.5" transform="rotate(-90 172.5 131.5)">PB8</text>
<text x="179.6" y="131.5" transform="rotate(-90 179.6 131.5)">PB7</text>
<text x="183.1" y="131.5" transform="rotate(-90 183.1 131.5)">PB6</text>
<text x="186.6" y="131.5" transform="rotate(-90 186.6 131.5)">PB5</text>
<text x="190.1" y="131.5" transform="rotate(-90 190.1 131.5)">PB4</text>
<text x="193.7" y="131.5" transform="rotate(-90 193.7 131.5)">PB3</text>
<text x="148.4" y="134.3">1</text>
<text x="148.4" y="137.8">2</text>
<text x="151.9" y="136.1">VBAT</text>
<text x="161.9" y="136.5" transform="rotate(-90 161.9 136.5)">VDD_3</text>
<text x="165.5" y="135.9" transform="rotate(-90 165.5 135.9)">VSS_3</text>
<text x="176" y="136.5" transform="rotate(-90 176 136.5)">BOOT0</text>
<text x="197.2" y="133.5" transform="rotate(-90 197.2 133.5)">PA15</text>
<text x="198.2" y="136.1">VDD_2</text>
<text x="200.7" y="133.5" transform="rotate(-90 200.7 133.5)">PA14</text>
<text x="210.8" y="137.8">35</text>
<text x="210.8" y="134.3">36</text>
<text x="148.4" y="141.4">3</text>
<text x="151.9" y="139.6">PC13/TAMPER-RTC</text>
<text x="151.9" y="143.1">PC14</text>
<text x="198.8" y="139.6">VSS_2</text>
<text x="201.2" y="143.1">PA13</text>
<text x="210.8" y="141.4">34</text>
<text x="148.4" y="144.9">4</text>
<text x="148.4" y="148.4">5</text>
<text x="151.9" y="146.6">PC15</text>
<text x="201.2" y="146.6">PA12</text>
<text x="210.8" y="148.4">32</text>
<text x="210.8" y="144.9">33</text>
<text x="148.4" y="151.9">6</text>
<text x="148.4" y="155.5">7</text>
<text x="151.9" y="150.2">OSC_IN/PD0</text>
<text x="151.9" y="153.7">OSC_OUT/PD1</text>
<text x="201.2" y="153.7">PA10</text>
<text x="201.2" y="150.2">PA11</text>
<text x="210.8" y="155.5">30</text>
<text x="210.8" y="151.9">31</text>
<text x="148.4" y="159">8</text>
<text x="151.9" y="157.2">NRST</text>
<text x="151.9" y="160.8">VSSA</text>
<text x="203.2" y="160.8">PA8</text>
<text x="203.2" y="157.2">PA9</text>
<text x="210.8" y="159">29</text>
<text x="146.4" y="166.1">10</text>
<text x="148.4" y="162.5">9</text>
<text x="151.9" y="164.3">VDDA</text>
<text x="151.9" y="167.8">PA0/WKUP</text>
<text x="201.2" y="167.8">PB14</text>
<text x="201.2" y="164.3">PB15</text>
<text x="210.8" y="166.1">27</text>
<text x="210.8" y="162.5">28</text>
<text x="146.4" y="169.6">11</text>
<text x="146.4" y="173.1">12</text>
<text x="151.9" y="171.3">PA1</text>
<text x="201.2" y="171.3">PB13</text>
<text x="210.8" y="173.1">25</text>
<text x="210.8" y="169.6">26</text>
<text x="337.4" y="173.1">1</text>
<text x="151.9" y="174.9">PA2</text>
<text x="201.2" y="174.9">PB12</text>
<text x="341.8" y="174.5">VCC</text>
<text x="162.3" y="183" transform="rotate(-90 162.3 183)">PA3</text>
<text x="165.8" y="183" transform="rotate(-90 165.8 183)">PA4</text>
<text x="169.3" y="183" transform="rotate(-90 169.3 183)">PA5</text>
<text x="172.9" y="183" transform="rotate(-90 172.9 183)">PA6</text>
<text x="176.4" y="183" transform="rotate(-90 176.4 183)">PA7</text>
<text x="179.9" y="183" transform="rotate(-90 179.9 183)">PB0</text>
<text x="183.4" y="183" transform="rotate(-90 183.4 183)">PB1</text>
<text x="187" y="183" transform="rotate(-90 187 183)">PB2/BOOT1</text>
<text x="190.5" y="183" transform="rotate(-90 190.5 183)">PB10</text>
<text x="194" y="183" transform="rotate(-90 194 183)">PB11</text>
<text x="197.6" y="183" transform="rotate(-90 197.6 183)">VSS_1</text>
<text x="201.1" y="183" transform="rotate(-90 201.1 183)">VDD_1</text>
<text x="337.4" y="180.2">2</text>
<text x="341.8" y="181.6">D-</text>
<text x="160.9" y="187.9" transform="rotate(-90 160.9 187.9)">13</text>
<text x="164.4" y="187.9" transform="rotate(-90 164.4 187.9)">14</text>
<text x="167.9" y="187.9" transform="rotate(-90 167.9 187.9)">15</text>
<text x="171.4" y="187.9" transform="rotate(-90 171.4 187.9)">16</text>
<text x="175" y="187.9" transform="rotate(-90 175 187.9)">17</text>
<text x="178.5" y="187.9" transform="rotate(-90 178.5 187.9)">18</text>
<text x="182" y="187.9" transform="rotate(-90 182 187.9)">19</text>
<text x="185.6" y="187.9" transform="rotate(-90 185.6 187.9)">20</text>
<text x="189.1" y="187.9" transform="rotate(-90 189.1 187.9)">21</text>
<text x="192.6" y="187.9" transform="rotate(-90 192.6 187.9)">22</text>
<text x="196.1" y="187.9" transform="rotate(-90 196.1 187.9)">23</text>
<text x="199.7" y="187.9" transform="rotate(-90 199.7 187.9)">24</text>
<text x="337.4" y="187.2">3</text>
<text x="341.8" y="188.6">D+</text>
<text x="337.4" y="194.3">4</text>
<text x="341.8" y="195.7">Id</text>
<text x="337.4" y="201.3">5</text>
<text x="341.8" y="202.7">GND</text>
<text x="337.4" y="215.4">6</text>
<text x="341.8" y="216.9">GND</text>
<text x="337.4" y="222.5">7</text>
<text x="341.8" y="223.9">GND</text>
<text x="337.4" y="229.6">8</text>
<text x="341.8" y="231">GND</text>
<text x="337.4" y="236.6">9</text>
<text x="341.8" y="238">GND</text>
</g>
<g font-size="3.2" fill="#8d2323">
<text x="305.5" y="78.8" transform="rotate(-90 305.5 78.8)">1</text>
<text x="309" y="78.8" transform="rotate(-90 309 78.8)">2</text>
</g>
<g font-size="3.2">
<text x="141.8" y="269.8">1</text>
<text x="215.9" y="266.2">1</text>
<text x="215.9" y="269.8">3</text>
<text x="224.5" y="266.2">2</text>
<text x="224.5" y="269.8">4</text>
<text x="297" y="266.2">1</text>
<text x="297" y="269.8">2</text>
<text x="367.6" y="266.2">1</text>
<text x="367.6" y="269.8">2</text>
<text x="427.6" y="266.2">1</text>
<text x="427.6" y="269.8">2</text>
<text x="141.8" y="273.3">2</text>
<text x="215.9" y="273.3">5</text>
<text x="224.5" y="273.3">6</text>
<text x="297" y="273.3">3</text>
<text x="367.6" y="273.3">3</text>
<text x="427.6" y="273.3">3</text>
<text x="141.8" y="276.8">3</text>
<text x="141.8" y="280.4">4</text>
<text x="215.9" y="276.8">7</text>
<text x="215.9" y="280.4">9</text>
<text x="222.5" y="280.4">10</text>
<text x="224.5" y="276.8">8</text>
<text x="297" y="276.8">4</text>
<text x="367.6" y="276.8">4</text>
<text x="427.6" y="276.8">4</text>
<text x="141.8" y="283.9">5</text>
<text x="141.8" y="287.4">6</text>
<text x="215.9" y="283.9">11</text>
<text x="215.9" y="287.4">13</text>
<text x="222.5" y="283.9">12</text>
<text x="222.5" y="287.4">14</text>
<text x="141.8" y="290.9">7</text>
<text x="215.9" y="290.9">15</text>
<text x="222.5" y="290.9">16</text>
<text x="367.6" y="290.9">1</text>
<text x="141.8" y="294.5">8</text>
<text x="141.8" y="298">9</text>
<text x="215.9" y="294.5">17</text>
<text x="215.9" y="298">19</text>
<text x="222.5" y="294.5">18</text>
<text x="222.5" y="298">20</text>
<text x="367.6" y="294.5">2</text>
<text x="367.6" y="298">3</text>
<text x="427.6" y="294.5">1</text>
<text x="427.6" y="298">2</text>
<text x="141.8" y="301.5">10</text>
<text x="367.6" y="301.5">4</text>
<text x="427.6" y="301.5">3</text>
<text x="427.6" y="305">4</text>
<text x="141.8" y="319.2">1</text>
<text x="141.8" y="322.7">2</text>
<text x="427.6" y="322.7">1</text>
<text x="141.8" y="326.2">3</text>
<text x="427.6" y="326.2">2</text>
<text x="427.6" y="329.7">3</text>
<text x="427.6" y="333.3">4</text>
</g>
<g font-size="2.5" fill="#00f">
<text x="339.4" y="106.1">1</text>
<text x="342.4" y="107.8">VREF</text>
<text x="355.9" y="107.8">VCC</text>
<text x="362.5" y="106.1">2</text>
<text x="339.4" y="109.6">3</text>
<text x="339.4" y="113.1">5</text>
<text x="342.4" y="111.4">NC</text>
<text x="355.3" y="111.4">GND</text>
<text x="362.5" y="113.1">6</text>
<text x="362.5" y="109.6">4</text>
<text x="339.4" y="116.7">7</text>
<text x="342.4" y="114.9">NC</text>
<text x="342.4" y="118.4">SWDIO</text>
<text x="355.3" y="118.4">GND</text>
<text x="355.3" y="114.9">GND</text>
<text x="362.5" y="116.7">8</text>
<text x="337.8" y="123.7">11</text>
<text x="339.4" y="120.2">9</text>
<text x="342.4" y="122">SWCLK</text>
<text x="342.4" y="125.5">NC</text>
<text x="355.3" y="125.5">GND</text>
<text x="355.3" y="122">GND</text>
<text x="362.5" y="123.7">12</text>
<text x="362.5" y="120.2">10</text>
<text x="337.8" y="127.2">13</text>
<text x="337.8" y="130.8">15</text>
<text x="342.4" y="129">SWO</text>
<text x="355.3" y="129">GND</text>
<text x="362.5" y="130.8">16</text>
<text x="362.5" y="127.2">14</text>
<text x="337.8" y="134.3">17</text>
<text x="337.8" y="137.8">19</text>
<text x="342.4" y="132.5">RESET</text>
<text x="342.4" y="136.1">NC</text>
<text x="355.3" y="136.1">GND</text>
<text x="355.3" y="132.5">GND</text>
<text x="362.5" y="137.8">20</text>
<text x="362.5" y="134.3">18</text>
<text x="342.4" y="139.6">5VIN</text>
<text x="355.3" y="139.6">GND</text>
</g>
</svg>
